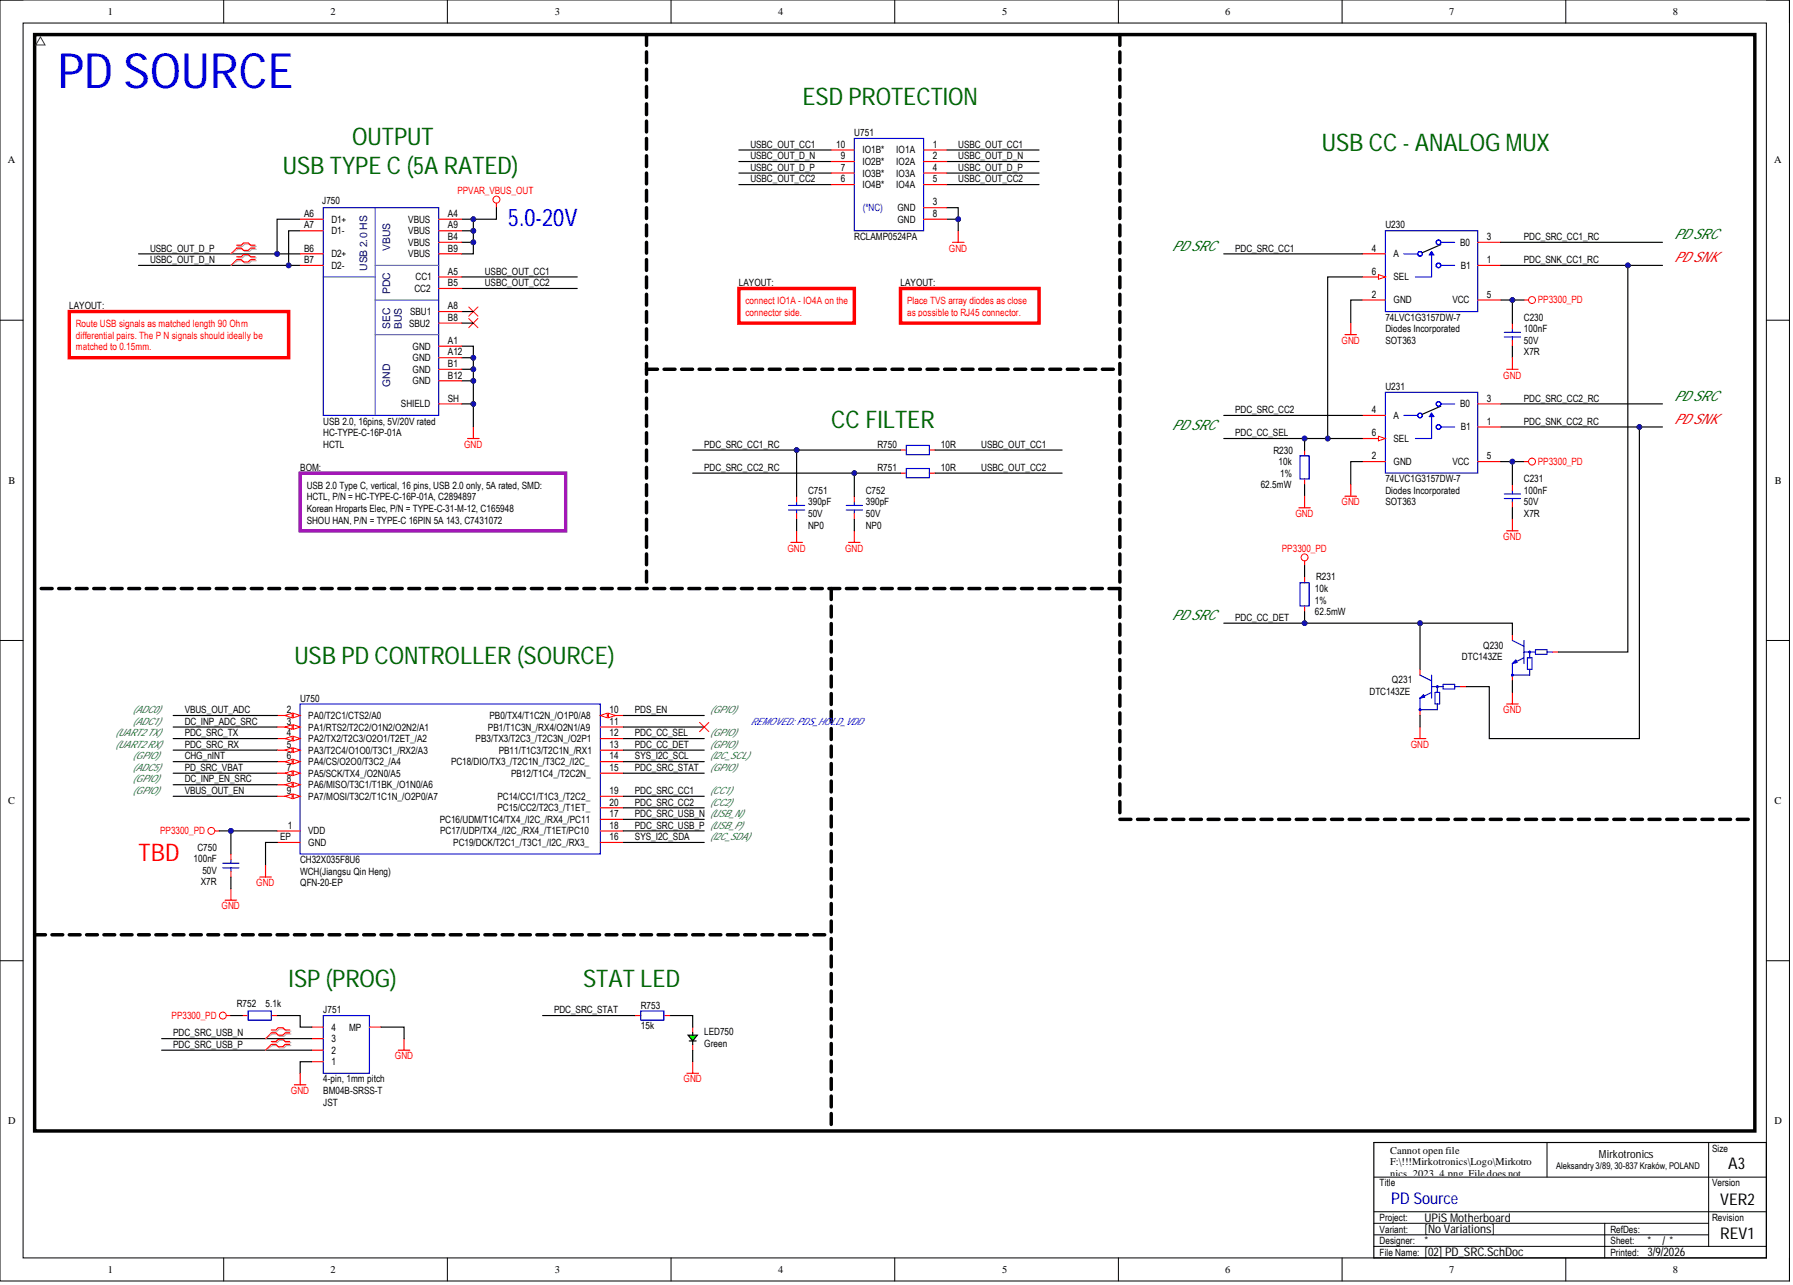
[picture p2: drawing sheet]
<svg xmlns="http://www.w3.org/2000/svg" width="393mm" height="282mm" viewBox="0 0 393 282" stroke-linecap="round" stroke-linejoin="round" font-family="sans-serif">
<g fill="none" stroke="#000" stroke-width=".22">
<path d="M0 0h392.6v281h-392.6zM0 0h5.1M49.1 0v5.1M98.1 0v5.1M147.2 0v5.1M196.3 0v5.1M245.4 0v5.1M294.4 0v5.1M343.5 0v5.1M387.5 0h5.1v5.1M5.1 5.1h382.4v270.8h-382.4zM0 70.2h5.1"/>
<path d="M387.5 70.2h5.1M0 140.5h5.1M387.5 140.5h5.1M0 210.7h5.1M387.5 210.7h5.1M301.4 258.2h86.1M339.4 250.6v7.6M374.8 250.6v22.8M49.1 275.9v5.1M98.1 275.9v5.1M147.2 275.9v5.1M196.3 275.9v5.1"/>
<path d="M245.4 275.9v5.1M294.4 275.9v5.1M301.4 268.3h73.4M301.4 270.9h73.4M301.4 265.8h86.1M301.4 273.4h86.1M343.5 275.9v5.1M352 268.3v7.6M392.6 275.9v5.1"/>
</g>
<path d="M301.4 250.6h86.1v25.3h-86.1z" fill="none" stroke="#000" stroke-width=".25"/>
<path d="M15.2 68.3h48.1v10.2h-48.1z" fill-rule="evenodd" fill="#fff"/>
<path d="M15.2 68.3h48.1v10.2h-48.1z" fill="none" stroke="#f00" stroke-width=".76"/>
<path d="M102.6 96.2h2.5M103.8 93.7v2.5" fill="none" stroke="#f00" stroke-width=".25"/>
<path d="M102.8 69.9l2.1 2M102.8 67.3l2.1 2.1M104.9 69.9l-2.1 2M104.9 67.3l-2.1 2.1" fill="none" stroke="#f00" stroke-width=".22"/>
<path d="M103.8 50.6v2.6h-2.5" fill="none" stroke="#000" stroke-width=".25"/>
<circle cx="103.8" cy="53.2" r=".51" fill="#000080"/>
<circle cx="103.8" cy="53.2" r=".51" fill="none" stroke="#000080" stroke-width=".22"/>
<circle cx="103.8" cy="50.6" r=".51" fill="#000080"/>
<circle cx="103.8" cy="50.6" r=".51" fill="none" stroke="#000080" stroke-width=".22"/>
<path d="M103.8 53.2v2.5h-2.5" fill="none" stroke="#000" stroke-width=".25"/>
<circle cx="103.8" cy="53.2" r=".51" fill="#000080"/>
<circle cx="103.8" cy="53.2" r=".51" fill="none" stroke="#000080" stroke-width=".22"/>
<path d="M101.3 75.9h2.5v17.8" fill="none" stroke="#000" stroke-width=".25"/>
<circle cx="103.8" cy="78.5" r=".51" fill="#000080"/>
<circle cx="103.8" cy="78.5" r=".51" fill="none" stroke="#000080" stroke-width=".22"/>
<circle cx="103.8" cy="81" r=".51" fill="#000080"/>
<circle cx="103.8" cy="81" r=".51" fill="none" stroke="#000080" stroke-width=".22"/>
<circle cx="103.8" cy="83.5" r=".51" fill="#000080"/>
<circle cx="103.8" cy="83.5" r=".51" fill="none" stroke="#000080" stroke-width=".22"/>
<circle cx="103.8" cy="88.6" r=".51" fill="#000080"/>
<circle cx="103.8" cy="88.6" r=".51" fill="none" stroke="#000080" stroke-width=".22"/>
<path d="M101.3 78.5h2.5" fill="none" stroke="#000" stroke-width=".25"/>
<circle cx="103.8" cy="78.5" r=".51" fill="#000080"/>
<circle cx="103.8" cy="78.5" r=".51" fill="none" stroke="#000080" stroke-width=".22"/>
<path d="M101.3 81h2.5" fill="none" stroke="#000" stroke-width=".25"/>
<circle cx="103.8" cy="81" r=".51" fill="#000080"/>
<circle cx="103.8" cy="81" r=".51" fill="none" stroke="#000080" stroke-width=".22"/>
<path d="M101.3 83.5h2.5" fill="none" stroke="#000" stroke-width=".25"/>
<circle cx="103.8" cy="83.5" r=".51" fill="#000080"/>
<circle cx="103.8" cy="83.5" r=".51" fill="none" stroke="#000080" stroke-width=".22"/>
<path d="M101.3 88.6h2.5" fill="none" stroke="#000" stroke-width=".25"/>
<circle cx="103.8" cy="88.6" r=".51" fill="#000080"/>
<circle cx="103.8" cy="88.6" r=".51" fill="none" stroke="#000080" stroke-width=".22"/>
<path d="M103.8 48.1v2.5h-2.5M101.3 70.9h2.5M101.3 68.3h2.5" fill="none" stroke="#000" stroke-width=".25"/>
<circle cx="103.8" cy="48.1" r=".51" fill="#000080"/>
<circle cx="103.8" cy="48.1" r=".51" fill="none" stroke="#000080" stroke-width=".22"/>
<circle cx="103.8" cy="50.6" r=".51" fill="#000080"/>
<circle cx="103.8" cy="50.6" r=".51" fill="none" stroke="#000080" stroke-width=".22"/>
<path d="M65.9 50.6h-2.6v7.6" fill="none" stroke="#000" stroke-width=".25"/>
<circle cx="63.3" cy="58.2" r=".51" fill="#000080"/>
<circle cx="63.3" cy="58.2" r=".51" fill="none" stroke="#000080" stroke-width=".22"/>
<path d="M65.9 48.1h-5.1v7.6" fill="none" stroke="#000" stroke-width=".25"/>
<circle cx="60.8" cy="55.7" r=".51" fill="#000080"/>
<circle cx="60.8" cy="55.7" r=".51" fill="none" stroke="#000080" stroke-width=".22"/>
<circle cx="108.9" cy="43.8" r=".76" fill="none" stroke="#f00" stroke-width=".22"/>
<path d="M108.9 44.5v1.1" fill="none" stroke="#f00" stroke-width=".25"/>
<path d="M108.9 45.6v2.5h-7.6" fill="none" stroke="#000" stroke-width=".25"/>
<circle cx="103.8" cy="48.1" r=".51" fill="#000080"/>
<circle cx="103.8" cy="48.1" r=".51" fill="none" stroke="#000080" stroke-width=".22"/>
<path d="M101.3 63.3h25.3M101.3 60.7h25.3" fill="none" stroke="#000" stroke-width=".25"/>
<path d="M65.9 154.4h65.8v32.9h-65.8z" fill-rule="evenodd" fill="#fff"/>
<path d="M65.9 154.4h65.8v32.9h-65.8z" fill="none" stroke="#00c" stroke-width=".25"/>
<path d="M60.8 156.9h5.1M60.8 182.3h5.1" fill="none" stroke="#f00" stroke-width=".25"/>
<path d="M64.3 156.4l1.6 .5-1.6 .6z" fill="#f8fcff"/>
<path d="M64.3 156.4l1.6 .5-1.6 .6z" fill="none" stroke="#f00" stroke-width=".22"/>
<path d="M62.6 156.9l1.5-.5v1.1z" fill="#f8fcff"/>
<path d="M62.6 156.9l1.5-.5v1.1z" fill="none" stroke="#f00" stroke-width=".22"/>
<path d="M60.8 159.5h5.1" fill="none" stroke="#f00" stroke-width=".25"/>
<path d="M64.3 159l1.6 .5-1.6 .5z" fill="#f8fcff"/>
<path d="M64.3 159l1.6 .5-1.6 .5z" fill="none" stroke="#f00" stroke-width=".22"/>
<path d="M62.6 159.5l1.5-.5v1z" fill="#f8fcff"/>
<path d="M62.6 159.5l1.5-.5v1z" fill="none" stroke="#f00" stroke-width=".22"/>
<path d="M60.8 162h5.1" fill="none" stroke="#f00" stroke-width=".25"/>
<path d="M64.3 161.5l1.6 .5-1.6 .5z" fill="#f8fcff"/>
<path d="M64.3 161.5l1.6 .5-1.6 .5z" fill="none" stroke="#f00" stroke-width=".22"/>
<path d="M62.6 162l1.5-.5v1z" fill="#f8fcff"/>
<path d="M62.6 162l1.5-.5v1z" fill="none" stroke="#f00" stroke-width=".22"/>
<path d="M60.8 164.5h5.1" fill="none" stroke="#f00" stroke-width=".25"/>
<path d="M64.3 164l1.6 .5-1.6 .5z" fill="#f8fcff"/>
<path d="M64.3 164l1.6 .5-1.6 .5z" fill="none" stroke="#f00" stroke-width=".22"/>
<path d="M62.6 164.5l1.5-.5v1z" fill="#f8fcff"/>
<path d="M62.6 164.5l1.5-.5v1z" fill="none" stroke="#f00" stroke-width=".22"/>
<path d="M60.8 167.1h5.1" fill="none" stroke="#f00" stroke-width=".25"/>
<path d="M64.3 166.6l1.6 .5-1.6 .5z" fill="#f8fcff"/>
<path d="M64.3 166.6l1.6 .5-1.6 .5z" fill="none" stroke="#f00" stroke-width=".22"/>
<path d="M62.6 167.1l1.5-.5v1z" fill="#f8fcff"/>
<path d="M62.6 167.1l1.5-.5v1z" fill="none" stroke="#f00" stroke-width=".22"/>
<path d="M60.8 169.6h5.1" fill="none" stroke="#f00" stroke-width=".25"/>
<path d="M64.3 169.1l1.6 .5-1.6 .5z" fill="#f8fcff"/>
<path d="M64.3 169.1l1.6 .5-1.6 .5z" fill="none" stroke="#f00" stroke-width=".22"/>
<path d="M62.6 169.6l1.5-.5v1z" fill="#f8fcff"/>
<path d="M62.6 169.6l1.5-.5v1z" fill="none" stroke="#f00" stroke-width=".22"/>
<path d="M60.8 172.1h5.1" fill="none" stroke="#f00" stroke-width=".25"/>
<path d="M64.3 171.6l1.6 .5-1.6 .5z" fill="#f8fcff"/>
<path d="M64.3 171.6l1.6 .5-1.6 .5z" fill="none" stroke="#f00" stroke-width=".22"/>
<path d="M62.6 172.1l1.5-.5v1z" fill="#f8fcff"/>
<path d="M62.6 172.1l1.5-.5v1z" fill="none" stroke="#f00" stroke-width=".22"/>
<path d="M60.8 174.7h5.1" fill="none" stroke="#f00" stroke-width=".25"/>
<path d="M64.3 174.2l1.6 .5-1.6 .5z" fill="#f8fcff"/>
<path d="M64.3 174.2l1.6 .5-1.6 .5z" fill="none" stroke="#f00" stroke-width=".22"/>
<path d="M62.6 174.7l1.5-.5v1z" fill="#f8fcff"/>
<path d="M62.6 174.7l1.5-.5v1z" fill="none" stroke="#f00" stroke-width=".22"/>
<path d="M131.7 156.9h5.1" fill="none" stroke="#f00" stroke-width=".25"/>
<path d="M131.7 156.9l1.5-.5v1.1z" fill="#f8fcff"/>
<path d="M131.7 156.9l1.5-.5v1.1z" fill="none" stroke="#f00" stroke-width=".22"/>
<path d="M133.5 156.4l1.5 .5-1.5 .6z" fill="#f8fcff"/>
<path d="M133.5 156.4l1.5 .5-1.5 .6z" fill="none" stroke="#f00" stroke-width=".22"/>
<path d="M131.7 159.5h5.1M131.7 162h5.1M131.7 164.5h5.1M131.7 167.1h5.1M131.7 169.6h5.1M131.7 179.7h5.1M131.7 174.7h5.1M131.7 177.2h5.1M60.8 184.8h5.1M131.7 184.8h5.1M131.7 182.3h5.1" fill="none" stroke="#f00" stroke-width=".25"/>
<path d="M30.4 55.7h35.5" fill="none" stroke="#000" stroke-width=".25"/>
<circle cx="60.8" cy="55.7" r=".51" fill="#000080"/>
<circle cx="60.8" cy="55.7" r=".51" fill="none" stroke="#000080" stroke-width=".22"/>
<path d="M30.4 58.2h35.5" fill="none" stroke="#000" stroke-width=".25"/>
<circle cx="63.3" cy="58.2" r=".51" fill="#000080"/>
<circle cx="63.3" cy="58.2" r=".51" fill="none" stroke="#000080" stroke-width=".22"/>
<path d="M48.1 182.3h12.7M60.8 184.8h-2.5v5.1" fill="none" stroke="#000" stroke-width=".25"/>
<path d="M47.1 182.3h1M57 192.4h2.5M58.3 189.9v2.5" fill="none" stroke="#f00" stroke-width=".25"/>
<circle cx="46.3" cy="182.3" r=".76" fill="none" stroke="#f00" stroke-width=".22"/>
<circle cx="50.7" cy="182.3" r=".51" fill="#000080"/>
<circle cx="50.7" cy="182.3" r=".51" fill="none" stroke="#000080" stroke-width=".22"/>
<path d="M50.7 182.3v5" fill="none" stroke="#000" stroke-width=".25"/>
<circle cx="50.7" cy="182.3" r=".51" fill="#000080"/>
<circle cx="50.7" cy="182.3" r=".51" fill="none" stroke="#000080" stroke-width=".22"/>
<path d="M173 110.9h3.5M173 111.9h3.5M174.8 110.1v.8M174.8 111.9v.7M185.6 110.9h3.6M185.6 111.9h3.6M187.4 110.1v.8M187.4 111.9v.7M48.9 190.4h3.5M48.9 189.4h3.5M50.7 188.6v.8M50.7 190.4v.7" fill="none" stroke="#00c" stroke-width=".25"/>
<path d="M173.5 119h2.5M174.8 108.8v1.3M174.8 112.6v1.3M174.8 116.4v2.6M186.2 119h2.5M187.4 108.8v1.3M187.4 112.6v1.3M187.4 116.4v2.6M49.4 197.5h2.5M50.7 187.3v1.3M50.7 191.1v1.3M50.7 194.9v2.6" fill="none" stroke="#f00" stroke-width=".25"/>
<path d="M174.8 98.7v10.1M174.8 113.9v2.5M187.4 113.9v2.5M50.7 192.4v2.5" fill="none" stroke="#000" stroke-width=".25"/>
<circle cx="174.8" cy="98.7" r=".51" fill="#000080"/>
<circle cx="174.8" cy="98.7" r=".51" fill="none" stroke="#000080" stroke-width=".22"/>
<path d="M187.4 103.8v5" fill="none" stroke="#000" stroke-width=".25"/>
<circle cx="187.4" cy="103.8" r=".51" fill="#000080"/>
<circle cx="187.4" cy="103.8" r=".51" fill="none" stroke="#000080" stroke-width=".22"/>
<path d="M162.1 63.3h25.3v7.6h-25.3z" fill-rule="evenodd" fill="#fff"/>
<path d="M162.1 63.3h25.3v7.6h-25.3z" fill="none" stroke="#f00" stroke-width=".76"/>
<path d="M197.6 63.3h30.3v7.6h-30.3z" fill-rule="evenodd" fill="#fff"/>
<path d="M197.6 63.3h30.3v7.6h-30.3z" fill="none" stroke="#f00" stroke-width=".76"/>
<path d="M208.9 53.2h2.6M210.2 50.6v2.6" fill="none" stroke="#f00" stroke-width=".25"/>
<path d="M162.1 32.9h20.3M162.1 35.4h20.3M162.1 38h20.3M207.7 32.9h20.2M207.7 35.4h20.2M207.7 38h20.2M162.1 40.5h20.3M207.7 45.6h2.5v5M207.7 40.5h20.2" fill="none" stroke="#000" stroke-width=".25"/>
<circle cx="210.2" cy="48.1" r=".51" fill="#000080"/>
<circle cx="210.2" cy="48.1" r=".51" fill="none" stroke="#000080" stroke-width=".22"/>
<path d="M207.7 48.1h2.5" fill="none" stroke="#000" stroke-width=".25"/>
<circle cx="210.2" cy="48.1" r=".51" fill="#000080"/>
<circle cx="210.2" cy="48.1" r=".51" fill="none" stroke="#000080" stroke-width=".22"/>
<path d="M187.4 30.4h15.2v20.2h-15.2z" fill-rule="evenodd" fill="#fff"/>
<path d="M187.4 30.4h15.2v20.2h-15.2zM198.8 97.7h5.1v2h-5.1zM198.8 102.8h5.1v2h-5.1z" fill="none" stroke="#00c" stroke-width=".25"/>
<g fill="none" stroke="#f00" stroke-width=".25">
<path d="M182.4 32.9h5M182.4 35.4h5M182.4 38h5M202.6 32.9h5.1M202.6 35.4h5.1M202.6 38h5.1M182.4 40.5h5M202.6 45.6h5.1M202.6 40.5h5.1M202.6 48.1h5.1M197.6 98.7h1.2M203.9 98.7h1.3"/>
<path d="M197.6 103.8h1.2M203.9 103.8h1.3"/>
</g>
<path d="M152 98.7h45.6" fill="none" stroke="#000" stroke-width=".25"/>
<circle cx="174.8" cy="98.7" r=".51" fill="#000080"/>
<circle cx="174.8" cy="98.7" r=".51" fill="none" stroke="#000080" stroke-width=".22"/>
<path d="M152 103.8h45.6" fill="none" stroke="#000" stroke-width=".25"/>
<circle cx="187.4" cy="103.8" r=".51" fill="#000080"/>
<circle cx="187.4" cy="103.8" r=".51" fill="none" stroke="#000080" stroke-width=".22"/>
<path d="M205.2 98.7h27.8M205.2 103.8h27.8M136.8 174.7h17.7M136.8 177.2h17.7" fill="none" stroke="#000" stroke-width=".25"/>
<path d="M7.6 7.6h377.4v240.5h-377.4z" fill="none" stroke="#000" stroke-width=".76"/>
<path d="M8.9 8.1l1 1.8h-2z" fill="none" stroke="#333" stroke-width=".22"/>
<path d="M70.9 222.8h10.1v12.6h-10.1z" fill-rule="evenodd" fill="#fff"/>
<path d="M54.5 221.8h5v2h-5zM70.9 222.8h10.1v12.6h-10.1z" fill="none" stroke="#00c" stroke-width=".25"/>
<g fill="none" stroke="#f00" stroke-width=".25">
<path d="M51.9 53.8h1l.5-.5h1.1l.5 .5h1M51.9 54.4h1l.5 .5h1.1l.5-.5h1M51.9 56.3h1l.5-.5h1.1l.5 .5h1M51.9 57h1l.5 .5h1.1l.5-.5h1M49.6 222.8h1.1M53.2 222.8h1.3M59.5 225.9h1l.5-.5h1.1l.5 .5h1M59.5 226.6h1l.5 .5h1.1l.5-.5h1M59.5 228.5h1l.5-.5h1.1l.5 .5h1M59.5 229.1h1l.5 .5h1.1l.5-.5h1M59.5 222.8h1.3M64.6 238h2.5"/>
<path d="M65.9 235.4v2.6M68.4 232.9h2.5M68.4 227.8h2.5M68.4 230.4h2.5M68.4 225.3h2.5M81 225.3h2.6M87.4 230.4h2.5M88.6 227.8v2.6M152 225.3v1.3M152 229.1v1.3"/>
</g>
<g fill="none" stroke="#000" stroke-width=".25">
<path d="M38 156.9h22.8M38 159.5h22.8M136.8 156.9h17.7M136.8 159.5h17.7M38 167.1h22.8M38 174.7h22.8M38 169.6h22.8M38 164.5h22.8M38 162h22.8M136.8 179.7h17.7M136.8 167.1h17.7M136.8 169.6h17.7"/>
<path d="M136.8 164.5h17.7M136.8 162h17.7M136.8 182.3h17.7M136.8 184.8h17.7M35.5 227.8h32.9M35.5 230.4h32.9M50.7 222.8h2.5M60.8 222.8h5.1v2.5h2.5M68.4 232.9h-2.5v2.5M83.6 225.3h5v2.5M152 226.6v2.5"/>
</g>
<g fill="none" stroke="#f00" stroke-width=".22">
<path d="M51.9 54.4l-1.2 1.3M51.9 57l-1.2 1.2M59.5 226.6l-1.2 1.2M59.5 229.1l-1.2 1.3"/>
<circle cx="48.9" cy="222.8" r=".76"/>
</g>
<path d="M52.2 54h1l.5-.5h1l.5 .5h1M52.2 54.7h1l.5 .5h1l.5-.5h1M52.2 56.6h1l.5-.5h1l.5 .5h1M52.2 57.2h1l.5 .5h1l.5-.5h1M59.8 226.2h1l.5-.5h1l.5 .5h1M59.8 226.8h1l.5 .5h1l.5-.5h1M59.8 228.7h1l.5-.5h1l.5 .5h1M59.8 229.3h1l.5 .6h1l.5-.6h1" fill="none" stroke="#d0a3a3" stroke-width=".25"/>
<path d="M52.2 54.7l-1.5 1M52.2 57.2l-1.5 1M59.8 226.8l-1.5 1M59.8 229.3l-1.5 1.1" fill="none" stroke="#d0a3a3" stroke-width=".22"/>
<path d="M150.9 227.1h2.1l-1 1.2z" fill="#0f0"/>
<path d="M38 172.1h22.8M119 222.8h20.3M146.9 222.8h5.1v2.5M150.9 227.1h2.1l-1 1.2zM151.2 228.3h1.5M152 230.4v2.5" fill="none" stroke="#000" stroke-width=".25"/>
<path d="M139.3 222.8h1.3M145.6 222.8h1.3M150.7 235.4h2.5M152 232.9v2.5" fill="none" stroke="#f00" stroke-width=".25"/>
<path d="M140.6 221.8h5v2h-5z" fill="none" stroke="#00c" stroke-width=".25"/>
<path d="M303.9 50.6h20.3v17.7h-20.3z" fill-rule="evenodd" fill="#fff"/>
<path d="M303.9 50.6h20.3v17.7h-20.3z" fill="none" stroke="#00c" stroke-width=".25"/>
<path d="M324.2 53.2h5.1M298.9 65.8h5M298.9 60.7h5M324.2 65.8h5.1" fill="none" stroke="#f00" stroke-width=".25"/>
<path d="M302.4 60.2l1.5 .5-1.5 .6z" fill="#f8fcff"/>
<path d="M302.4 60.2l1.5 .5-1.5 .6z" fill="none" stroke="#f00" stroke-width=".22"/>
<path d="M298.9 55.7h5M324.2 58.2h5.1M331.8 70.9v1.2M331.8 74.7v1.2" fill="none" stroke="#f00" stroke-width=".25"/>
<g fill="none" stroke="#00f" stroke-width=".25">
<path d="M308 55.7h3M313.8 55.7h.5M314.1 55.2v5.5h-3.6M314.1 55.2l.5 .7h-1zM316.1 53.2h3M316.1 58.2h3"/>
<circle cx="311.5" cy="55.7" r=".51"/>
<circle cx="315.6" cy="58.2" r=".51"/>
<circle cx="315.6" cy="53.2" r=".51"/>
</g>
<path d="M316.1 53.7l-4.1 1.7M329.3 65.8h2.5v5.1" fill="none" stroke="#000" stroke-width=".25"/>
<path d="M330 73.9h3.6M330 72.9h3.6M331.8 72.1v.8M331.8 73.9v.8" fill="none" stroke="#00c" stroke-width=".25"/>
<circle cx="331.8" cy="65.8" r=".51" fill="#000080"/>
<circle cx="331.8" cy="65.8" r=".51" fill="none" stroke="#000080" stroke-width=".22"/>
<path d="M331.8 65.8h2.5" fill="none" stroke="#000" stroke-width=".25"/>
<circle cx="331.8" cy="65.8" r=".51" fill="#000080"/>
<circle cx="331.8" cy="65.8" r=".51" fill="none" stroke="#000080" stroke-width=".22"/>
<path d="M329.3 58.2h35.4M329.3 53.2h35.4M298.9 65.8h-2.6v5.1M331.8 75.9v2.6" fill="none" stroke="#000" stroke-width=".25"/>
<path d="M295.1 73.4h2.5M296.3 70.9v2.5M331.8 78.5v2.5M330.5 81h2.6" fill="none" stroke="#f00" stroke-width=".25"/>
<circle cx="357.1" cy="58.2" r=".51" fill="#000080"/>
<circle cx="357.1" cy="58.2" r=".51" fill="none" stroke="#000080" stroke-width=".22"/>
<circle cx="336.1" cy="65.8" r=".76" fill="none" stroke="#f00" stroke-width=".22"/>
<path d="M334.3 65.8h1" fill="none" stroke="#f00" stroke-width=".25"/>
<path d="M298.9 60.7h-7.6v35.5" fill="none" stroke="#000" stroke-width=".25"/>
<circle cx="291.3" cy="96.2" r=".51" fill="#000080"/>
<circle cx="291.3" cy="96.2" r=".51" fill="none" stroke="#000080" stroke-width=".22"/>
<path d="M268.5 55.7h30.4" fill="none" stroke="#000" stroke-width=".25"/>
<path d="M286.2 98.7v1.3M286.2 105.1v1.2" fill="none" stroke="#f00" stroke-width=".25"/>
<path d="M285.2 100h2v5.1h-2z" fill="none" stroke="#00c" stroke-width=".25"/>
<path d="M303.9 86.1h20.3v17.7h-20.3z" fill-rule="evenodd" fill="#fff"/>
<path d="M303.9 86.1h20.3v17.7h-20.3z" fill="none" stroke="#00c" stroke-width=".25"/>
<path d="M298.9 96.2h5M324.2 88.6h5.1M298.9 101.3h5M324.2 101.3h5.1" fill="none" stroke="#f00" stroke-width=".25"/>
<path d="M302.4 95.7l1.5 .5-1.5 .5z" fill="#f8fcff"/>
<path d="M302.4 95.7l1.5 .5-1.5 .5z" fill="none" stroke="#f00" stroke-width=".22"/>
<path d="M298.9 91.1h5M324.2 93.7h5.1" fill="none" stroke="#f00" stroke-width=".25"/>
<g fill="none" stroke="#00f" stroke-width=".25">
<path d="M308 91.1h3M313.8 91.1h.5M314.1 90.6v5.6h-3.6M314.1 90.6l.5 .8h-1zM316.1 88.6h3M316.1 93.7h3"/>
<circle cx="311.5" cy="91.1" r=".51"/>
<circle cx="315.6" cy="88.6" r=".51"/>
<circle cx="315.6" cy="93.7" r=".51"/>
</g>
<path d="M316.1 89.1l-4.1 1.8M329.3 93.7h35.4M329.3 88.6h35.4" fill="none" stroke="#000" stroke-width=".25"/>
<circle cx="359.6" cy="93.7" r=".51" fill="#000080"/>
<circle cx="359.6" cy="93.7" r=".51" fill="none" stroke="#000080" stroke-width=".22"/>
<path d="M268.5 96.2h30.4" fill="none" stroke="#000" stroke-width=".25"/>
<circle cx="291.3" cy="96.2" r=".51" fill="#000080"/>
<circle cx="291.3" cy="96.2" r=".51" fill="none" stroke="#000080" stroke-width=".22"/>
<circle cx="286.2" cy="96.2" r=".51" fill="#000080"/>
<circle cx="286.2" cy="96.2" r=".51" fill="none" stroke="#000080" stroke-width=".22"/>
<path d="M268.5 91.1h30.4M329.3 101.3h2.5v5" fill="none" stroke="#000" stroke-width=".25"/>
<path d="M330 109.4h3.6M330 108.3h3.6M331.8 107.6v.7M331.8 109.4v.7" fill="none" stroke="#00c" stroke-width=".25"/>
<path d="M331.8 106.3v1.3M331.8 110.1v1.3" fill="none" stroke="#f00" stroke-width=".25"/>
<circle cx="331.8" cy="101.3" r=".51" fill="#000080"/>
<circle cx="331.8" cy="101.3" r=".51" fill="none" stroke="#000080" stroke-width=".22"/>
<path d="M331.8 101.3h2.5" fill="none" stroke="#000" stroke-width=".25"/>
<circle cx="331.8" cy="101.3" r=".51" fill="#000080"/>
<circle cx="331.8" cy="101.3" r=".51" fill="none" stroke="#000080" stroke-width=".22"/>
<path d="M286.2 96.2v2.5M298.9 101.3h-2.6v5M331.8 111.4v2.5" fill="none" stroke="#000" stroke-width=".25"/>
<path d="M295.1 108.8h2.5M296.3 106.3v2.5M330.5 116.4h2.6M331.8 113.9v2.5M334.3 101.3h1" fill="none" stroke="#f00" stroke-width=".25"/>
<circle cx="336.1" cy="101.3" r=".76" fill="none" stroke="#f00" stroke-width=".22"/>
<circle cx="286.2" cy="96.2" r=".51" fill="#000080"/>
<circle cx="286.2" cy="96.2" r=".51" fill="none" stroke="#000080" stroke-width=".22"/>
<path d="M286.2 106.3v2.5M268.5 136.7h63.3v2.5" fill="none" stroke="#000" stroke-width=".25"/>
<path d="M284.9 111.4h2.6M286.2 108.8v2.6M331.8 139.2v1.3M331.8 148.1v1.3M340.7 143h1.2" fill="none" stroke="#f00" stroke-width=".25"/>
<g fill="none" stroke="#00c" stroke-width=".25">
<path d="M331.8 145.6v2.5h3.8v-1.3M331.8 140.5l2.5 1.3M331.8 145.6l.7-.8 .3 .5zM332.5 145v.3M334.3 143h2.6M334.3 144.3l-2.5 1.3M334.3 140.5v5.1M335.1 144.3h1v2.5h-1zM335.6 143v1.3M336.9 142.5h2.5v1h-2.5zM339.4 143h1.3"/>
<circle cx="331.8" cy="148.1" r=".18"/>
<circle cx="331.8" cy="148.1" r=".17"/>
<circle cx="335.6" cy="143" r=".18"/>
<circle cx="335.6" cy="143" r=".17"/>
</g>
<circle cx="311.5" cy="136.7" r=".51" fill="#000080"/>
<circle cx="311.5" cy="136.7" r=".51" fill="none" stroke="#000080" stroke-width=".22"/>
<circle cx="286.2" cy="136.7" r=".51" fill="#000080"/>
<circle cx="286.2" cy="136.7" r=".51" fill="none" stroke="#000080" stroke-width=".22"/>
<path d="M330.5 154.4h2.6M331.8 151.9v2.5" fill="none" stroke="#f00" stroke-width=".25"/>
<path d="M357.1 58.2v84.8h-15.2M331.8 149.4v2.5" fill="none" stroke="#000" stroke-width=".25"/>
<circle cx="357.1" cy="58.2" r=".51" fill="#000080"/>
<circle cx="357.1" cy="58.2" r=".51" fill="none" stroke="#000080" stroke-width=".22"/>
<path d="M311.5 146.8v1.3M311.5 155.7v1.2M311.5 159.5v2.5M320.4 150.6h1.3M310.3 162h2.5" fill="none" stroke="#f00" stroke-width=".25"/>
<g fill="none" stroke="#00c" stroke-width=".25">
<path d="M311.5 153.1v2.6h3.8v-1.3M311.5 148.1l2.6 1.3M311.5 153.1l.8-.7 .2 .5zM312.3 152.6v.3M314.1 150.6h2.5M314.1 151.9l-2.6 1.2M314.1 148.1v5M314.8 151.9h1v2.5h-1zM315.3 150.6v1.3M316.6 150.1h2.5v1h-2.5zM319.1 150.6h1.3"/>
<circle cx="311.5" cy="155.7" r=".18"/>
<circle cx="311.5" cy="155.7" r=".17"/>
<circle cx="315.3" cy="150.6" r=".18"/>
<circle cx="315.3" cy="150.6" r=".17"/>
</g>
<path d="M359.6 93.7v68.3h-32.9v-11.4h-5M311.5 156.9v2.6" fill="none" stroke="#000" stroke-width=".25"/>
<circle cx="359.6" cy="93.7" r=".51" fill="#000080"/>
<circle cx="359.6" cy="93.7" r=".51" fill="none" stroke="#000080" stroke-width=".22"/>
<path d="M311.5 136.7v10.1" fill="none" stroke="#000" stroke-width=".25"/>
<circle cx="311.5" cy="136.7" r=".51" fill="#000080"/>
<circle cx="311.5" cy="136.7" r=".51" fill="none" stroke="#000080" stroke-width=".22"/>
<path d="M286.2 123v1M286.2 126.6v1.2M286.2 132.9v1.3" fill="none" stroke="#f00" stroke-width=".25"/>
<path d="M285.2 127.8h2v5.1h-2z" fill="none" stroke="#00c" stroke-width=".25"/>
<circle cx="286.2" cy="122.3" r=".76" fill="none" stroke="#f00" stroke-width=".22"/>
<path d="M286.2 124v2.6M286.2 134.2v2.5" fill="none" stroke="#000" stroke-width=".25"/>
<circle cx="286.2" cy="136.7" r=".51" fill="#000080"/>
<circle cx="286.2" cy="136.7" r=".51" fill="none" stroke="#000080" stroke-width=".22"/>
<g fill="none" stroke="#000" stroke-width=".76">
<path d="M141.8 7.6v2.4M141.8 11.4v2.4M141.8 15.2v2.4M141.8 19v2.4M245.7 7.6v2.4M245.7 11.4v2.4M245.7 15.2v2.4M245.7 19v2.4M141.8 22.8v2.3M141.8 26.6v2.3M141.8 30.4v2.3M141.8 34.2v2.3"/>
<path d="M141.8 38v2.3M245.7 22.8v2.3M245.7 26.6v2.3M245.7 30.4v2.3M245.7 34.2v2.3M245.7 38v2.3M141.8 41.8v2.3M141.8 45.6v2.3M141.8 49.4v2.3M141.8 53.2v2.3M141.8 57v2.3M245.7 41.8v2.3"/>
<path d="M245.7 45.6v2.3M245.7 49.4v2.3M245.7 53.2v2.3M245.7 57v2.3M141.8 60.7v2.4M141.8 64.5v2.4M141.8 68.3v2.4M141.8 72.1v2.4M141.8 75.9v2.4M141.8 79.7v2.4M245.7 60.7v2.4M245.7 64.5v2.4"/>
<path d="M245.7 68.3v2.4M245.7 72.1v2.4M245.7 75.9v2.4M245.7 79.7v2.4M141.8 83.5v2.4M141.8 87.3v2.4M141.8 91.1v2.4M141.8 94.9v2.4M141.8 98.7v2.4M141.8 81h2.4M145.7 81h2.4M149.5 81h2.4"/>
<path d="M153.4 81h2.4M157.2 81h2.4M161.1 81h2.4M164.9 81h2.4M168.8 81h2.4M172.6 81h2.4M176.4 81h2.5M180.3 81h2.4M184.1 81h2.4M188 81h2.4M191.8 81h2.4M195.7 81h2.4"/>
<path d="M199.5 81h2.4M203.4 81h2.4M207.2 81h2.4M211.1 81h2.4M214.9 81h2.4M218.8 81h2.4M222.6 81h2.4M226.4 81h2.5M230.3 81h2.4M234.1 81h2.4M238 81h2.4M241.8 81h2.4"/>
<path d="M245.7 83.5v2.4M245.7 87.3v2.4M245.7 91.1v2.4M245.7 94.9v2.4M245.7 98.7v2.4M141.8 102.5v2.4M141.8 106.3v2.4M141.8 110.1v2.4M141.8 113.9v2.4M141.8 117.7v2.4M245.7 102.5v2.4M245.7 106.3v2.4"/>
<path d="M245.7 110.1v2.4M245.7 113.9v2.4M245.7 117.7v2.4M9 129.1h2.4M12.9 129.1h2.4M16.7 129.1h2.4M20.6 129.1h2.4M24.4 129.1h2.4M28.2 129.1h2.4M32.1 129.1h2.4M35.9 129.1h2.4M39.8 129.1h2.4"/>
<path d="M43.6 129.1h2.4M47.4 129.1h2.4M51.3 129.1h2.4M55.1 129.1h2.4M59 129.1h2.4M62.8 129.1h2.4M66.6 129.1h2.4M70.5 129.1h2.4M74.3 129.1h2.4M78.2 129.1h2.4M82 129.1h2.4M85.8 129.1h2.4"/>
<path d="M89.7 129.1h2.4M93.5 129.1h2.4M97.4 129.1h2.4M101.2 129.1h2.4M105 129.1h2.4M108.9 129.1h2.4M112.7 129.1h2.4M116.6 129.1h2.4M120.4 129.1h2.4M124.2 129.1h2.4M128.1 129.1h2.4M131.9 129.1h2.4"/>
<path d="M135.8 129.1h2.4M139.6 129.1h2.4M141.8 121.5v2.4M141.8 125.3v2.4M143.4 129.1h2.4M147.3 129.1h2.4M151.1 129.1h2.4M155 129.1h2.4M158.8 129.1h2.4M162.6 129.1h2.4M166.5 129.1h2.4M170.3 129.1h2.4"/>
<path d="M174.2 129.1h2.4M178 129.1h2.4M181.8 129.1h2.4M182.4 129.1v2.4M182.4 132.9v2.4M182.4 136.8v2.4M185.7 129.1h2.4M189.5 129.1h2.4M193.4 129.1h2.4M197.2 129.1h2.4M201 129.1h2.4M204.9 129.1h2.4"/>
<path d="M208.7 129.1h2.4M212.6 129.1h2.4M216.4 129.1h2.4M220.2 129.1h2.4M224.1 129.1h2.4M227.9 129.1h2.4M231.8 129.1h2.4M235.6 129.1h2.4M239.4 129.1h2.4M243.3 129.1h2.4v2.4M245.7 121.5v2.4M245.7 125.3v2.4"/>
<path d="M245.7 133v2.4M245.7 136.9v2.4M182.4 140.6v2.4M182.4 144.5v2.4M182.4 148.3v2.4M182.4 152.1v2.4M182.4 156v2.4M182.4 159.8v2.4M245.7 140.8v2.4M245.7 144.7v2.4M245.7 148.6v2.4M245.7 152.5v2.4"/>
<path d="M245.7 156.4v2.4M182.4 163.6v2.5M182.4 167.5v2.4M182.4 171.3v2.4M182.4 175.2v2.4M182.4 179v2.4M245.7 160.3v2.4M245.7 164.2v2.4M245.7 168.1v2.4M245.7 171.9v2.5M245.7 175.8v2.5M245.7 179.7h2.4"/>
<path d="M249.5 179.7h2.5M253.4 179.7h2.4M257.3 179.7h2.4M261.2 179.7h2.4M265 179.7h2.4M268.9 179.7h2.4M272.8 179.7h2.4M276.6 179.7h2.5M280.5 179.7h2.4M284.4 179.7h2.4M288.2 179.7h2.5M292.1 179.7h2.4"/>
<path d="M296 179.7h2.4M299.9 179.7h2.4M303.7 179.7h2.4M307.6 179.7h2.4M311.5 179.7h2.4M315.3 179.7h2.5M319.2 179.7h2.4M323.1 179.7h2.4M326.9 179.7h2.5M330.8 179.7h2.4M334.7 179.7h2.4M338.5 179.7h2.5"/>
<path d="M342.4 179.7h2.4M346.3 179.7h2.4M350.1 179.7h2.5M354 179.7h2.4M357.9 179.7h2.4M361.8 179.7h2.4M365.6 179.7h2.4M369.5 179.7h2.4M373.4 179.7h2.4M377.2 179.7h2.5M381.1 179.7h2.4M182.4 182.8v2.4"/>
<path d="M182.4 186.7v2.4M182.4 190.5v2.4M182.4 194.4v2.4M182.4 198.2v2.4M7.6 205h2.4M11.4 205h2.4M15.2 205h2.4M19 205h2.4M22.8 205h2.4M26.6 205h2.4M30.4 205h2.4M34.2 205h2.4"/>
<path d="M38 205h2.4M41.8 205h2.4M45.6 205h2.4M49.4 205h2.4M53.2 205h2.4M57 205h2.4M60.8 205h2.4M64.6 205h2.4M68.4 205h2.4M72.2 205h2.4M76 205h2.4M79.8 205h2.4"/>
<path d="M83.6 205h2.4M87.4 205h2.4M91.2 205h2.4M95 205h2.4M98.8 205h2.4M102.6 205h2.3M106.4 205h2.3M110.2 205h2.3M114 205h2.3M117.8 205h2.3M121.6 205h2.3M125.4 205h2.3"/>
<path d="M129.2 205h2.3M133 205h2.3M136.8 205h2.3M140.6 205h2.3M144.4 205h2.3M148.2 205h2.3M152 205h2.3M155.8 205h2.3M159.6 205h2.3M163.4 205h2.3M167.2 205h2.3M171 205h2.3"/>
<path d="M174.8 205h2.3M178.6 205h2.3M182.4 202v2.4M182.4 205.9v2.4M182.4 209.7v2.4M182.4 213.5v2.4M182.4 217.4v2.4M182.4 221.2v2.4M182.4 225.1v2.4M182.4 228.9v2.4M182.4 232.7v2.4M182.4 236.6v2.4"/>
<path d="M182.4 240.4v2.4M182.4 244.3v2.3"/>
</g>
<path d="M70.9 45.6h25.3v45.5h-25.3z" fill-rule="evenodd" fill="#fff"/>
<path d="M70.9 45.6h25.3v45.5h-25.3z" fill="none" stroke="#00c" stroke-width=".25"/>
<g fill="none" stroke="#f00" stroke-width=".25">
<path d="M65.9 48.1h5M65.9 50.6h5M65.9 55.7h5M65.9 58.2h5M96.2 48.1h5.1M96.2 50.6h5.1M96.2 53.2h5.1M96.2 55.7h5.1M96.2 75.9h5.1M96.2 60.7h5.1M96.2 68.3h5.1M96.2 78.5h5.1"/>
<path d="M96.2 63.3h5.1M96.2 70.9h5.1M96.2 81h5.1M96.2 83.5h5.1M96.2 88.6h5.1"/>
</g>
<path d="M82.3 45.6v45.5M82.3 58.2h13.9M70.9 60.7h11.4M82.3 65.8h13.9M82.3 73.4h13.9" fill="none" stroke="#009cca" stroke-width=".25"/>
<path d="M65.9 103.8h58.2v12.6h-58.2z" fill-rule="evenodd" fill="#fff"/>
<path d="M65.9 103.8h58.2v12.6h-58.2z" fill="none" stroke="#90f" stroke-width=".76"/>
<path d="M153.5 158.5l2 2M155.5 158.5l-2 2" fill="none" stroke="#f00" stroke-width=".22"/>
<text font-size="10.6" fill="#00f" x="12.7" y="19.2">PDSOURCE</text>
<g font-size="5.3" fill="#060">
<text x="176" y="22.9">ESD PROTECTION</text>
<text x="77.2" y="31.8">OUTPUT</text>
<text x="290" y="33.1">USB CC - ANALOG MUX</text>
<text x="62.1" y="38.1">USB TYPE C (5A RATED)</text>
<text x="182.4" y="93.8">CC FILTER</text>
<text x="64.6" y="145.7">USB PD CONTROLLER (SOURCE)</text>
<text x="63.3" y="216.6">ISP (PROG)</text>
<text x="127.9" y="216.6">STAT LED</text>
</g>
<text font-size="5.3" fill="#00f" x="111.4" y="49.5">5.0-20V</text>
<text font-size="5.3" fill="#f00" x="30.4" y="188.8">TBD</text>
<g font-size="3.5">
<text x="379.1" y="256.4">A3</text>
<text x="377.4" y="264.3">VER2</text>
<text x="377.4" y="271.9">REV1</text>
</g>
<text font-size="3.5" fill="#00c" x="305.2" y="264">PDSource</text>
<g font-size="3.1" fill="#060">
<text x="367.2" y="52.5">PD SRC</text>
<text x="257.1" y="55">PD SRC</text>
<text x="367.2" y="87.9">PD SRC</text>
<text x="257.1" y="94.2">PD SRC</text>
<text x="257.1" y="136">PD SRC</text>
</g>
<g font-size="3.1" fill="#c00">
<text x="367.2" y="57.5">PD SNK</text>
<text x="367.2" y="93">PD SNK</text>
</g>
<g font-size="2.6">
<text x="312.5" y="268">UPiS Motherboard</text>
<text x="312.5" y="275.6">[02] PD_SRC.SchDoc</text>
<text x="312.5" y="270.5">[NoVariations]</text>
<text x="312.5" y="273.1">*</text>
<text x="361.4" y="275.6">3/9/2026</text>
<text x="361.4" y="273.1">*</text>
<text x="364.7" y="273.1">/*</text>
</g>
<text font-size="2.4" x="350.8" y="253.9">Mirkotronics</text>
<g font-size="2.3">
<text x="23.6" y="3.3">1</text>
<text x="72.5" y="3.3">2</text>
<text x="121.7" y="3.3">3</text>
<text x="170.7" y="3.3">4</text>
<text x="219.8" y="3.3">5</text>
<text x="268.8" y="3.3">6</text>
<text x="317.9" y="3.3">7</text>
<text x="367" y="3.3">8</text>
<text x="1.7" y="35.9">A</text>
<text x="389.2" y="35.9">A</text>
<text x="1.9" y="106.1">B</text>
<text x="389.4" y="106.1">B</text>
<text x="1.8" y="176.4">C</text>
<text x="389.3" y="176.4">C</text>
<text x="1.8" y="246.6">D</text>
<text x="389.3" y="246.6">D</text>
<text x="304.9" y="253.1">Cannot open file</text>
<text x="304.9" y="255.6">F:\!!!Mirkotronics\Logo\Mirkotro</text>
<text x="304.9" y="258.1">nics_2023_4.png. File does not</text>
<text x="23.6" y="279.2">1</text>
<text x="72.5" y="279.2">2</text>
<text x="121.7" y="279.2">3</text>
<text x="170.7" y="279.2">4</text>
<text x="219.8" y="279.2">5</text>
<text x="268.8" y="279.2">6</text>
<text x="317.9" y="279.2">7</text>
<text x="367" y="279.2">8</text>
</g>
<g font-size="2.3" fill="#000080">
<text x="80.5" y="59.5" transform="rotate(-90 80.5 59.5)">USB 2.0 HS</text>
<text x="85.6" y="55.1" transform="rotate(-90 85.6 55.1)">VBUS</text>
<text x="85.6" y="64.5" transform="rotate(-90 85.6 64.5)">PDC</text>
<text x="85.6" y="72.1" transform="rotate(-90 85.6 72.1)">SEC</text>
<text x="88.1" y="72.1" transform="rotate(-90 88.1 72.1)">BUS</text>
<text x="85.6" y="84.8" transform="rotate(-90 85.6 84.8)">GND</text>
</g>
<g font-size="2.2">
<text x="187.4" y="29.9">U751</text>
<text x="164.6" y="32.4">USBC_OUT_CC1</text>
<text x="164.6" y="34.9">USBC_OUT_D_N</text>
<text x="183.5" y="32.4">10</text>
<text x="184.5" y="34.9">9</text>
<text x="189.2" y="33.7">IO1B*</text>
<text x="196.6" y="33.7">IO1A</text>
<text x="204.6" y="32.4">1</text>
<text x="204.6" y="34.9">2</text>
<text x="210.2" y="32.4">USBC_OUT_CC1</text>
<text x="210.2" y="34.9">USBC_OUT_D_N</text>
<text x="164.6" y="40">USBC_OUT_CC2</text>
<text x="164.6" y="37.5">USBC_OUT_D_P</text>
<text x="184.5" y="37.5">7</text>
<text x="184.5" y="40">6</text>
<text x="189.2" y="36.2">IO2B*</text>
<text x="189.2" y="38.7">IO3B*</text>
<text x="189.2" y="41.3">IO4B*</text>
<text x="196.6" y="36.2">IO2A</text>
<text x="196.6" y="38.7">IO3A</text>
<text x="196.6" y="41.3">IO4A</text>
<text x="204.6" y="37.5">4</text>
<text x="204.6" y="40">5</text>
<text x="210.2" y="40">USBC_OUT_CC2</text>
<text x="210.2" y="37.5">USBC_OUT_D_P</text>
<text x="66.7" y="47.6">A6</text>
<text x="70.7" y="44.8">J750</text>
<text x="98.3" y="47.6">A4</text>
<text x="196.9" y="46.3">GND</text>
<text x="204.6" y="45.1">3</text>
<text x="204.6" y="47.6">8</text>
<text x="66.7" y="50.1">A7</text>
<text x="72.7" y="48.9">D1+</text>
<text x="72.7" y="51.4">D1-</text>
<text x="89.6" y="48.9">VBUS</text>
<text x="89.6" y="51.4">VBUS</text>
<text x="89.6" y="53.9">VBUS</text>
<text x="98.3" y="50.1">A9</text>
<text x="98.3" y="52.6">B4</text>
<text x="187.4" y="52.6">RCLAMP0524PA</text>
<text x="196.9" y="48.9">GND</text>
<text x="303.9" y="50.1">U230</text>
<text x="320.3" y="53.9">B0</text>
<text x="326.2" y="52.6">3</text>
<text x="334.3" y="52.6">PDC_SRC_CC1_RC</text>
<text x="32.9" y="55.2">USBC_OUT_D_P</text>
<text x="32.9" y="57.7">USBC_OUT_D_N</text>
<text x="66.7" y="55.2">B6</text>
<text x="66.7" y="57.7">B7</text>
<text x="72.7" y="56.4">D2+</text>
<text x="72.7" y="59">D2-</text>
<text x="89.6" y="56.4">VBUS</text>
<text x="98.3" y="55.2">B9</text>
<text x="271" y="55.2">PDC_SRC_CC1</text>
<text x="301" y="55.2">4</text>
<text x="305.7" y="56.4">A</text>
<text x="320.5" y="59">B1</text>
<text x="326.2" y="57.7">1</text>
<text x="334.3" y="57.7">PDC_SNK_CC1_RC</text>
<text x="90.9" y="64">CC2</text>
<text x="91.2" y="61.5">CC1</text>
<text x="98.3" y="60.2">A5</text>
<text x="98.3" y="62.8">B5</text>
<text x="106.4" y="60.2">USBC_OUT_CC1</text>
<text x="106.4" y="62.8">USBC_OUT_CC2</text>
<text x="162.1" y="62.8">LAYOUT:</text>
<text x="197.6" y="62.8">LAYOUT:</text>
<text x="301" y="65.3">2</text>
<text x="301" y="60.2">6</text>
<text x="305.7" y="61.5">SEL</text>
<text x="326.2" y="65.3">5</text>
<text x="15.2" y="67.8">LAYOUT:</text>
<text x="89.7" y="71.6">SBU2</text>
<text x="90" y="69.1">SBU1</text>
<text x="98.3" y="67.8">A8</text>
<text x="98.3" y="70.4">B8</text>
<text x="303.9" y="70.4">74LVC1G3157DW-7</text>
<text x="305.7" y="66.6">GND</text>
<text x="318.6" y="66.6">VCC</text>
<text x="334.3" y="70.4">C230</text>
<text x="90.5" y="76.7">GND</text>
<text x="98.3" y="75.4">A1</text>
<text x="98.3" y="78">A12</text>
<text x="303.9" y="72.9">Diodes Incorporated</text>
<text x="303.9" y="75.4">SOT363</text>
<text x="334.3" y="75.4">50V</text>
<text x="334.3" y="78">X7R</text>
<text x="334.3" y="72.9">100nF</text>
<text x="90.5" y="79.2">GND</text>
<text x="90.5" y="81.8">GND</text>
<text x="98.3" y="80.5">B1</text>
<text x="98.3" y="83">B12</text>
<text x="88" y="89.4">SHIELD</text>
<text x="90.5" y="84.3">GND</text>
<text x="98.3" y="88.1">SH</text>
<text x="303.9" y="85.6">U231</text>
<text x="320.3" y="89.4">B0</text>
<text x="326.2" y="88.1">3</text>
<text x="334.3" y="88.1">PDC_SRC_CC2_RC</text>
<text x="70.9" y="93.2">USB 2.0, 16pins, 5V/20V rated</text>
<text x="70.9" y="95.7">HC-TYPE-C-16P-01A</text>
<text x="271" y="90.6">PDC_SRC_CC2</text>
<text x="271" y="95.7">PDC_CC_SEL</text>
<text x="301" y="95.7">6</text>
<text x="301" y="90.6">4</text>
<text x="305.7" y="91.9">A</text>
<text x="320.5" y="94.4">B1</text>
<text x="326.2" y="93.2">1</text>
<text x="334.3" y="93.2">PDC_SNK_CC2_RC</text>
<text x="70.9" y="98.2">HCTL</text>
<text x="154.5" y="98.2">PDC_SRC_CC1_RC</text>
<text x="192.5" y="98.2">R750</text>
<text x="206.4" y="98.2">10R</text>
<text x="215.3" y="98.2">USBC_OUT_CC1</text>
<text x="279.4" y="99.5">R230</text>
<text x="301" y="100.7">2</text>
<text x="305.7" y="96.9">SEL</text>
<text x="326.2" y="100.7">5</text>
<text x="65.9" y="103.3">BOM:</text>
<text x="67.3" y="107.2">USB 2.0 Type C, vertical, 16 pins, USB 2.0 only, 5A rated, SMD:</text>
<text x="154.5" y="103.3">PDC_SRC_CC2_RC</text>
<text x="192.5" y="103.3">R751</text>
<text x="206.4" y="103.3">10R</text>
<text x="215.3" y="103.3">USBC_OUT_CC2</text>
<text x="276.6" y="107.1">62.5mW</text>
<text x="280.5" y="102">10k</text>
<text x="280.9" y="104.5">1%</text>
<text x="303.9" y="105.8">74LVC1G3157DW-7</text>
<text x="305.7" y="102">GND</text>
<text x="318.6" y="102">VCC</text>
<text x="334.3" y="105.8">C231</text>
<text x="67.3" y="109.8">HCTL, P/N = HC-TYPE-C-16P-01A, C2894897</text>
<text x="67.3" y="112.3">Korean Hroparts Elec, P/N = TYPE-C-31-M-12, C165948</text>
<text x="177.3" y="113.4">50V</text>
<text x="177.3" y="108.3">C751</text>
<text x="177.3" y="110.9">390pF</text>
<text x="190" y="113.4">50V</text>
<text x="190" y="108.3">C752</text>
<text x="190" y="110.9">390pF</text>
<text x="303.9" y="108.3">Diodes Incorporated</text>
<text x="303.9" y="110.9">SOT363</text>
<text x="334.3" y="110.9">50V</text>
<text x="334.3" y="113.4">X7R</text>
<text x="334.3" y="108.3">100nF</text>
<text x="67.3" y="114.8">SHOU HAN, P/N = TYPE-C 16PIN 5A 143, C7431072</text>
<text x="177.3" y="115.9">NP0</text>
<text x="190" y="115.9">NP0</text>
<text x="288.5" y="129.9">10k</text>
<text x="288.7" y="127.3">R231</text>
<text x="271" y="136.2">PDC_CC_DET</text>
<text x="288.5" y="132.4">1%</text>
<text x="288.5" y="134.9">62.5mW</text>
<text x="325.4" y="142.3">Q230</text>
<text x="305.4" y="149.9">Q231</text>
<text x="320.7" y="144.8">DTC143ZE</text>
<text x="65.9" y="153.9">U750</text>
<text x="300.5" y="152.4">DTC143ZE</text>
<text x="40.5" y="156.4">VBUS_OUT_ADC</text>
<text x="40.5" y="159">DC_INP_ADC_SRC</text>
<text x="40.5" y="161.5">PDC_SRC_TX</text>
<text x="62.9" y="156.4">2</text>
<text x="62.9" y="159">3</text>
<text x="62.9" y="161.5">4</text>
<text x="67.6" y="157.7">PA0/T2C1/CTS2/A0</text>
<text x="67.6" y="160.2">PA1/RTS2/T2C2/O1N2/O2N2/A1</text>
<text x="107" y="160.2">PB1/T1C3N_/RX4/O2N1/A9</text>
<text x="107.4" y="157.7">PB0/TX4/T1C2N_/O1P0/A8</text>
<text x="133.7" y="156.4">10</text>
<text x="133.7" y="159">11</text>
<text x="133.7" y="161.5">12</text>
<text x="139.3" y="156.4">PDS_EN</text>
<text x="139.3" y="161.5">PDC_CC_SEL</text>
<text x="40.5" y="166.6">CHG_nINT</text>
<text x="40.5" y="164">PDC_SRC_RX</text>
<text x="62.9" y="164">5</text>
<text x="62.9" y="166.6">6</text>
<text x="67.6" y="162.8">PA2/TX2/T2C3/O2O1/T2ET_/A2</text>
<text x="67.6" y="165.3">PA3/T2C4/O1O0/T3C1_/RX2/A3</text>
<text x="67.6" y="167.8">PA4/CS/O2O0/T3C2_/A4</text>
<text x="98.9" y="167.8">PC18/DIO/TX3_/T2C1N_/T3C2_/I2C_</text>
<text x="104.3" y="162.8">PB3/TX3/T2C3_/T2C3N_/O2P1</text>
<text x="109.4" y="165.3">PB11/T1C3/T2C1N_/RX1</text>
<text x="133.7" y="164">13</text>
<text x="133.7" y="166.6">14</text>
<text x="139.3" y="164">PDC_CC_DET</text>
<text x="139.3" y="166.6">SYS_I2C_SCL</text>
<text x="40.5" y="171.6">DC_INP_EN_SRC</text>
<text x="40.5" y="169.1">PD_SRC_VBAT</text>
<text x="62.9" y="169.1">7</text>
<text x="62.9" y="171.6">8</text>
<text x="67.6" y="170.4">PA5/SCK/TX4_/O2N0/A5</text>
<text x="67.6" y="172.9">PA6/MISO/T3C1/T1BK_/O1N0/A6</text>
<text x="112.1" y="170.4">PB12/T1C4_/T2C2N_</text>
<text x="133.7" y="169.1">15</text>
<text x="139.3" y="169.1">PDC_SRC_STAT</text>
<text x="40.5" y="174.2">VBUS_OUT_EN</text>
<text x="62.9" y="174.2">9</text>
<text x="67.6" y="175.4">PA7/MOSI/T3C2/T1C1N_/O2P0/A7</text>
<text x="109.2" y="175.4">PC14/CC1/T1C3_/T2C2_</text>
<text x="109.2" y="178">PC15/CC2/T2C3_/T1ET_</text>
<text x="133.7" y="179.2">17</text>
<text x="133.7" y="174.2">19</text>
<text x="133.7" y="176.7">20</text>
<text x="139.3" y="179.2">PDC_SRC_USB_N (USB_N)</text>
<text x="139.3" y="174.2">PDC_SRC_CC1</text>
<text x="139.3" y="176.7">PDC_SRC_CC2</text>
<text x="61.5" y="184.3">EP</text>
<text x="63.1" y="181.8">1</text>
<text x="67.6" y="183">VDD</text>
<text x="67.6" y="185.6">GND</text>
<text x="96.5" y="180.5">PC16/UDM/T1C4/TX4_/I2C_/RX4_/PC11</text>
<text x="96.6" y="183">PC17/UDP/TX4_/I2C_/RX4_/T1ET/PC10</text>
<text x="99.5" y="185.6">PC19/DCK/T2C1_/T3C1_/I2C_/RX3_</text>
<text x="133.7" y="184.3">16</text>
<text x="133.7" y="181.8">18</text>
<text x="139.3" y="181.8">PDC_SRC_USB_P (USB_P)</text>
<text x="139.3" y="184.3">SYS_I2C_SDA</text>
<text x="42.5" y="189.1">100nF</text>
<text x="43.3" y="186.6">C750</text>
<text x="44.4" y="191.6">50V</text>
<text x="65.9" y="191.9">WCH(Jiangsu Qin Heng)</text>
<text x="65.9" y="189.4">CH32X035F8U6</text>
<text x="44.1" y="194.2">X7R</text>
<text x="65.9" y="194.4">QFN-20-EP</text>
<text x="51.9" y="221">R752</text>
<text x="58.3" y="221">5.1k</text>
<text x="140.6" y="221.2">R753</text>
<text x="38" y="227.3">PDC_SRC_USB_N</text>
<text x="70.9" y="222.3">J751</text>
<text x="72.7" y="226.1">4</text>
<text x="76.6" y="226.1">MP</text>
<text x="121.6" y="222.3">PDC_SRC_STAT</text>
<text x="140.6" y="225.8">15k</text>
<text x="154.5" y="227.1">LED750</text>
<text x="38" y="229.9">PDC_SRC_USB_P</text>
<text x="72.7" y="233.7">1</text>
<text x="72.7" y="228.6">3</text>
<text x="72.7" y="231.1">2</text>
<text x="154.5" y="229.6">Green</text>
<text x="70.9" y="240">BM04B-SRSS-T</text>
<text x="70.9" y="237.5">4-pin, 1mm pitch</text>
<text x="70.9" y="242.5">JST</text>
<text x="375.6" y="252.6">Size</text>
<text x="302.7" y="260.2">Titlexist.</text>
<text x="305.1" y="260.2">e</text>
<text x="375.6" y="260.2">Version</text>
<text x="302.7" y="267.8">Project:</text>
<text x="375.6" y="267.8">Revision</text>
<text x="302.7" y="275.4">File Name:</text>
<text x="302.7" y="270.4">Variant:</text>
<text x="302.7" y="272.9">Designer:</text>
<text x="353.3" y="275.4">Printed:</text>
<text x="353.3" y="272.9">Sheet:</text>
<text x="353.3" y="270.4">RefDes:</text>
</g>
<g font-size="2.2" fill="#f00">
<text x="100.4" y="42.5">PPVAR_VBUS_OUT</text>
<text x="208.2" y="55.2">GND</text>
<text x="16.6" y="71.8">Route USB signals as matched length 90 Ohm</text>
<text x="163.5" y="66.7">connect IO1A - IO4A on the</text>
<text x="163.5" y="69.3">connector side.</text>
<text x="199" y="66.7">Place TVS array diodes as close</text>
<text x="199" y="69.3">as possible to RJ45 connector.</text>
<text x="337.4" y="66.6">PP3300_PD</text>
<text x="16.6" y="74.3">differential pairs. The P N signals should ideally be</text>
<text x="16.6" y="76.9">matched to 0.15mm.</text>
<text x="294.3" y="75.4">GND</text>
<text x="329.8" y="83">GND</text>
<text x="101.8" y="98.2">GND</text>
<text x="337.4" y="102">PP3300_PD</text>
<text x="284.2" y="113.4">GND</text>
<text x="294.3" y="110.9">GND</text>
<text x="329.8" y="118.5">GND</text>
<text x="172.7" y="121">GND</text>
<text x="185.4" y="121">GND</text>
<text x="281.2" y="121">PP3300_PD</text>
<text x="329.8" y="156.4">GND</text>
<text x="309.5" y="164">GND</text>
<text x="35.1" y="183">PP3300_PD</text>
<text x="56.2" y="194.4">GND</text>
<text x="48.6" y="199.5">GND</text>
<text x="37.7" y="223.5">PP3300_PD</text>
<text x="86.6" y="232.4">GND</text>
<text x="63.8" y="240">GND</text>
<text x="149.9" y="237.5">GND</text>
</g>
<text font-size="2.2" fill="#00c" x="189.3" y="46.3">(*NC)</text>
<g font-size="2.2" fill="#38761d">
<text x="25.3" y="161.5">(UART2 TX)</text>
<text x="29.1" y="156.4">(ADC0)</text>
<text x="29.1" y="159">(ADC1)</text>
<text x="155.8" y="156.4">(GPIO)</text>
<text x="155.8" y="161.5">(GPIO)</text>
<text x="25.3" y="164">(UART2 RX)</text>
<text x="29.1" y="166.6">(GPIO)</text>
<text x="155.8" y="166.6">(I2C_SCL)</text>
<text x="155.8" y="164">(GPIO)</text>
<text x="29.1" y="171.6">(GPIO)</text>
<text x="29.1" y="169.1">(ADC5)</text>
<text x="155.8" y="169.1">(GPIO)</text>
<text x="29.1" y="174.2">(GPIO)</text>
<text x="155.8" y="174.2">(CC1)</text>
<text x="155.8" y="176.7">(CC2)</text>
<text x="155.8" y="184.3">(I2C_SDA)</text>
</g>
<text font-size="2.2" fill="#00f" x="164.6" y="159">REMOVED: PDS_HOLD_VDD</text>
<text font-size="2" x="341.4" y="256.5">Aleksandry 3/89, 30-837 Kraków, POLAND</text>
</svg>
